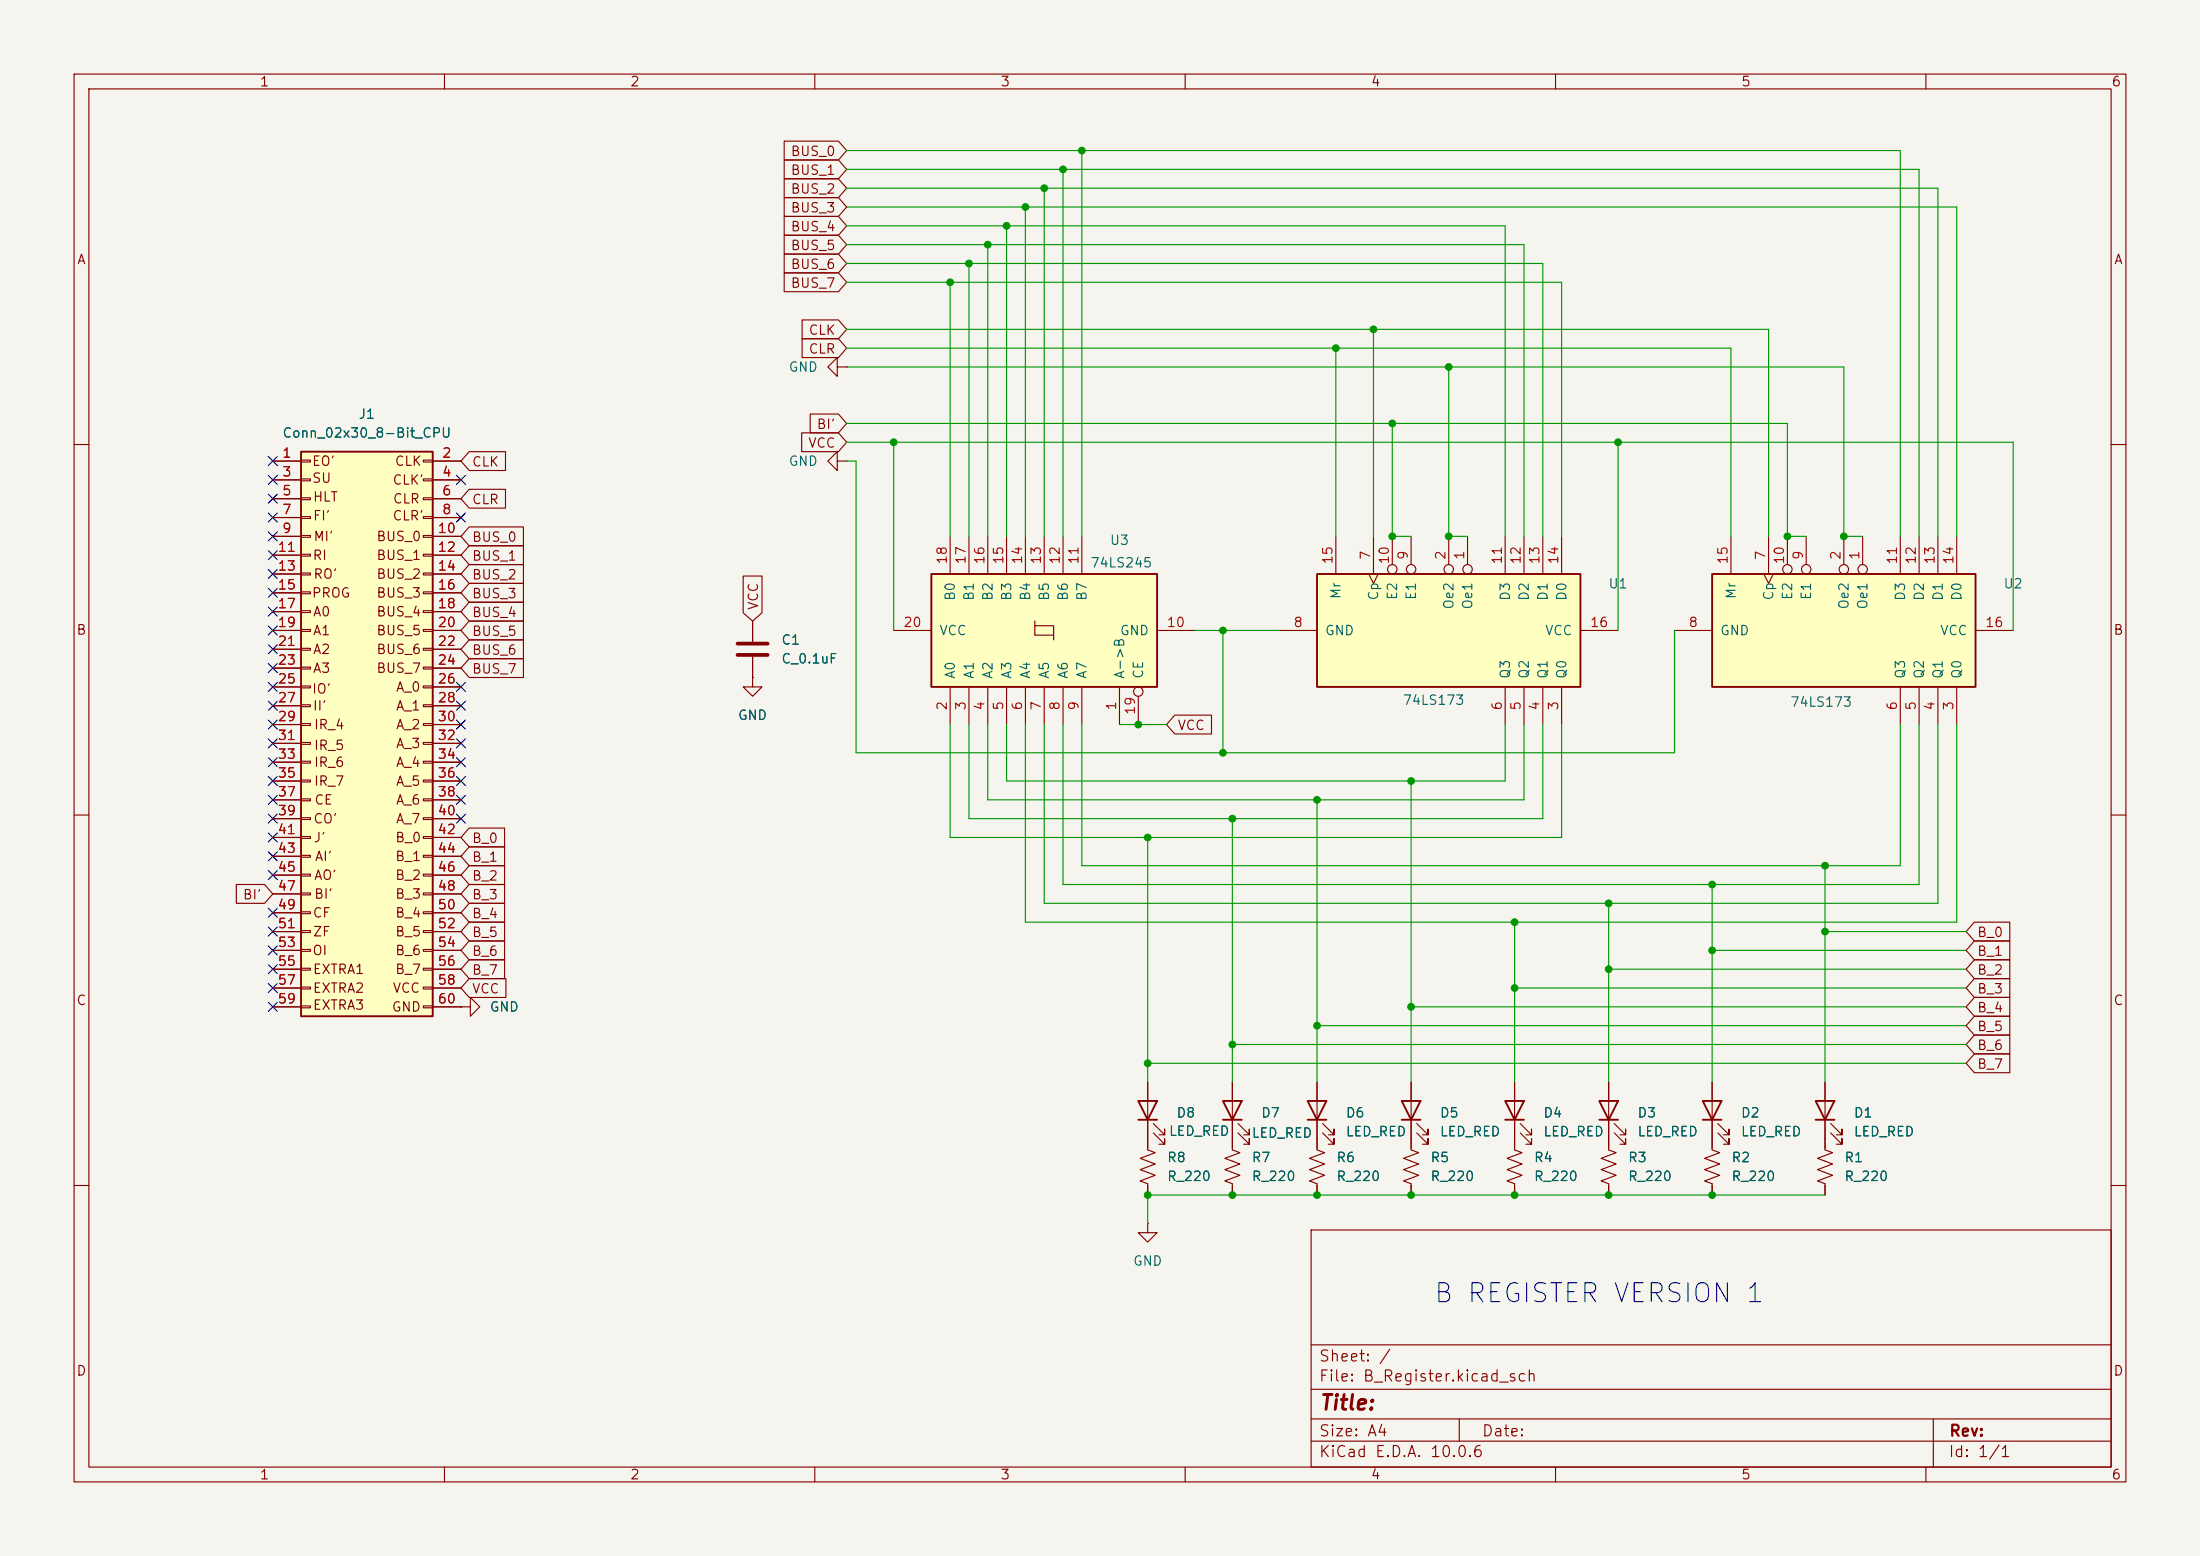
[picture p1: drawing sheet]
<svg xmlns="http://www.w3.org/2000/svg" width="297mm" height="210mm" viewBox="0 0 297 210" stroke-linecap="round" stroke-linejoin="round" font-family="sans-serif">
<path d="M0 0h297v210h-297z" fill="#f5f4ef" stroke="#f5f4ef" stroke-width=".14"/>
<g fill="none" stroke="#840000" stroke-width=".15">
<path d="M10 10h277v190h-277zM12 12h273v186h-273zM60 10v2M110 10v2M160 10v2M210 10v2M260 10v2M10 60h2M285 60h2M10 110h2M285 110h2M204.5 153.7v1.5l1 .4-2 .7 2 .8-2 .8 2 .7-2 .8 1 .4v1.5"/>
<path d="M10 160h2M177 166h108v32h-108zM285 160h2M60 198v2M110 198v2M160 198v2M177 194.5h108M177 191.5h108M177 187.5h108M177 181.5h108M197 191.5v3M210 198v2"/>
<path d="M260 198v2M261 191.5v6.5"/>
</g>
<path d="M231.1 77.5h35.6v15.2h-35.6z" fill="#ffffc2"/>
<path d="M231.1 77.5h35.6v15.2h-35.6z" fill="none" stroke="#840000" stroke-width=".25"/>
<g fill="none" stroke="#840000" stroke-width=".15">
<path d="M233.7 72.4v5.1M238.1 77.5l.7 1.2 .6-1.2M238.8 72.4v5.1M241.3 72.4v3.8M243.8 72.4v3.8M248.9 72.4v3.8M251.5 72.4v3.8M256.5 72.4v5.1M259.1 72.4v5.1M261.6 72.4v5.1M264.2 72.4v5.1M226.1 85.1h5"/>
<path d="M256.5 92.7v5.1M259.1 92.7v5.1M261.6 92.7v5.1M264.2 92.7v5.1M266.7 85.1h5.1"/>
<circle cx="241.3" cy="76.8" r=".63"/>
<circle cx="243.8" cy="76.8" r=".63"/>
<circle cx="248.9" cy="76.8" r=".63"/>
<circle cx="251.5" cy="76.8" r=".63"/>
</g>
<path d="M177.8 77.5h35.6v15.2h-35.6z" fill="#ffffc2"/>
<path d="M177.8 77.5h35.6v15.2h-35.6z" fill="none" stroke="#840000" stroke-width=".25"/>
<g fill="none" stroke="#840000" stroke-width=".15">
<path d="M180.3 72.4v5.1M184.8 77.5l.6 1.2 .7-1.2M185.4 72.4v5.1M188 72.4v3.8M190.5 72.4v3.8M195.6 72.4v3.8M198.1 72.4v3.8M203.2 72.4v5.1M205.7 72.4v5.1M208.3 72.4v5.1M210.8 72.4v5.1M172.7 85.1h5.1"/>
<path d="M203.2 92.7v5.1M205.7 92.7v5.1M208.3 92.7v5.1M210.8 92.7v5.1M213.4 85.1h5M62.2 135.9h1.3v-1.3l1.3 1.3-1.3 1.3v-1.3M62.2 135.9h.1"/>
<circle cx="188" cy="76.8" r=".63"/>
<circle cx="190.5" cy="76.8" r=".63"/>
<circle cx="195.6" cy="76.8" r=".63"/>
<circle cx="198.1" cy="76.8" r=".63"/>
</g>
<path d="M40.6 61h17.8v76.2h-17.8z" fill="#ffffc2"/>
<path d="M40.6 61h17.8v76.2h-17.8zM165.1 148.6h2.5l-1.2 2.5zM165.1 151.1h2.5M176.5 148.6h2.6l-1.3 2.5zM176.5 151.1h2.6M189.2 148.6h2.6l-1.3 2.5zM189.2 151.1h2.6M203.2 148.6h2.5l-1.2 2.5zM203.2 151.1h2.5M229.9 148.6h2.5l-1.3 2.5zM229.9 151.1h2.5" fill="none" stroke="#840000" stroke-width=".25"/>
<g fill="none" stroke="#840000" stroke-width=".15">
<path d="M113 49.5v-1.2l-1.2 1.2 1.2 1.3v-1.3h1.3M114.3 49.5h.1M36.8 62.2h3.8M36.8 64.8h3.8M36.8 67.3h3.8M36.8 69.9h3.8M36.8 72.4h3.8M36.8 74.9h3.8M36.8 77.5h3.8M40.6 62.1h1.3v.3h-1.3zM40.6 64.6h1.3v.3h-1.3zM40.6 67.2h1.3v.2h-1.3z"/>
<path d="M40.6 69.7h1.3v.3h-1.3zM40.6 72.3h1.3v.2h-1.3zM40.6 74.8h1.3v.3h-1.3zM40.6 77.3h1.3v.3h-1.3zM40.6 79.9h1.3v.2h-1.3zM57.1 62.1h1.3v.3h-1.3zM57.1 64.6h1.3v.3h-1.3zM57.1 67.2h1.3v.2h-1.3zM57.1 69.7h1.3v.3h-1.3zM57.1 72.3h1.3v.2h-1.3zM57.1 74.8h1.3v.3h-1.3zM57.1 77.3h1.3v.3h-1.3z"/>
<path d="M57.1 79.9h1.3v.2h-1.3zM58.4 62.2h3.8M58.4 64.8h3.8M58.4 67.3h3.8M58.4 69.9h3.8M58.4 72.4h3.8M58.4 74.9h3.8M58.4 77.5h3.8M113 62.2v-1.2l-1.2 1.2 1.2 1.3v-1.3h1.3M114.3 62.2h.1M36.8 80h3.8M36.8 82.6h3.8"/>
<path d="M36.8 85.1h3.8M36.8 87.6h3.8M36.8 90.2h3.8M36.8 92.7h3.8M36.8 95.3h3.8M36.8 97.8h3.8M40.6 82.4h1.3v.3h-1.3zM40.6 85h1.3v.2h-1.3zM40.6 87.5h1.3v.3h-1.3zM40.6 90h1.3v.3h-1.3zM40.6 92.6h1.3v.2h-1.3zM40.6 95.1h1.3v.3h-1.3z"/>
<path d="M40.6 97.7h1.3v.2h-1.3zM57.1 82.4h1.3v.3h-1.3zM57.1 85h1.3v.2h-1.3zM57.1 87.5h1.3v.3h-1.3zM57.1 90h1.3v.3h-1.3zM57.1 92.6h1.3v.2h-1.3zM57.1 95.1h1.3v.3h-1.3zM57.1 97.7h1.3v.2h-1.3zM58.4 80h3.8M58.4 82.6h3.8M58.4 85.1h3.8M58.4 87.6h3.8"/>
<path d="M58.4 90.2h3.8M58.4 92.7h3.8M58.4 95.3h3.8M58.4 97.8h3.8M101.6 91.4v1.3h1.3l-1.3 1.3-1.3-1.3h1.3M101.6 91.4h.1M101.6 83.8v2.8M101.6 88.6v2.8M36.8 100.3h3.8M36.8 102.9h3.8M36.8 105.4h3.8M36.8 108h3.8"/>
<path d="M36.8 110.5h3.8M36.8 113h3.8M36.8 115.6h3.8M36.8 118.1h3.8M40.6 100.2h1.3v.3h-1.3zM40.6 102.7h1.3v.3h-1.3zM40.6 105.3h1.3v.2h-1.3zM40.6 107.8h1.3v.3h-1.3zM40.6 110.4h1.3v.2h-1.3zM40.6 112.9h1.3v.3h-1.3zM40.6 115.4h1.3v.3h-1.3zM40.6 118h1.3v.2h-1.3z"/>
<path d="M57.1 100.2h1.3v.3h-1.3zM57.1 102.7h1.3v.3h-1.3zM57.1 105.3h1.3v.2h-1.3zM57.1 107.8h1.3v.3h-1.3zM57.1 110.4h1.3v.2h-1.3zM57.1 112.9h1.3v.3h-1.3zM57.1 115.4h1.3v.3h-1.3zM57.1 118h1.3v.2h-1.3zM58.4 100.3h3.8M58.4 102.9h3.8M58.4 105.4h3.8M58.4 108h3.8"/>
<path d="M58.4 110.5h3.8M58.4 113h3.8M58.4 115.6h3.8M58.4 118.1h3.8M36.8 120.7h3.8M36.8 123.2h3.8M36.8 125.7h3.8M36.8 128.3h3.8M36.8 130.8h3.8M36.8 133.4h3.8M36.8 135.9h3.8M40.6 120.5h1.3v.3h-1.3z"/>
<path d="M40.6 123.1h1.3v.2h-1.3zM40.6 125.6h1.3v.3h-1.3zM40.6 128.1h1.3v.3h-1.3zM40.6 130.7h1.3v.2h-1.3zM40.6 133.2h1.3v.3h-1.3zM40.6 135.8h1.3v.2h-1.3zM57.1 120.5h1.3v.3h-1.3zM57.1 123.1h1.3v.2h-1.3zM57.1 125.6h1.3v.3h-1.3zM57.1 128.1h1.3v.3h-1.3zM57.1 130.7h1.3v.2h-1.3zM57.1 133.2h1.3v.3h-1.3z"/>
<path d="M57.1 135.8h1.3v.2h-1.3zM58.4 120.7h3.8M58.4 123.2h3.8M58.4 125.7h3.8M58.4 128.3h3.8M58.4 130.8h3.8M58.4 133.4h3.8M58.4 135.9h3.8M166.4 146.1v9.1l1 .4-2 .7 2 .8-2 .8 2 .7-2 .8 1 .4v1.5M167.1 152.9l1.6 1.5v-.7v.7h-.8M167.1 151.6l1.6 1.6v-.8v.8h-.8M177.8 146.1v9.1l1 .4-2 .7 2 .8-2 .8 2 .7-2 .8 1 .4v1.5"/>
<path d="M178.6 152.9l1.5 1.5v-.7v.7h-.8M178.6 151.6l1.5 1.6v-.8v.8h-.8M190.5 146.1v9.1l1 .4-2 .7 2 .8-2 .8 2 .7-2 .8 1 .4v1.5M191.3 152.9l1.5 1.5v-.7v.7h-.8M191.3 151.6l1.5 1.6v-.8v.8h-.8M204.5 146.1v7.6M205.2 152.9l1.6 1.5v-.7v.7h-.8M205.2 151.6l1.6 1.6v-.8v.8h-.8M231.1 146.1v9.1l1.1 .4-2.1 .7 2.1 .8-2.1 .8 2.1 .7-2.1 .8 1 .4v1.5M231.9 152.9l1.5 1.5v-.7v.7h-.7M231.9 151.6l1.5 1.6v-.8v.8h-.7M246.4 153.7v1.5l1 .4-2 .7 2 .8-2 .8 2 .7-2 .8 1 .4v1.5"/>
</g>
<path d="M99.6 86.9h4M99.6 88.4h4" fill="none" stroke="#840000" stroke-width=".51"/>
<path d="M125.7 77.5h30.5v15.2h-30.5z" fill="#ffffc2"/>
<g fill="none" stroke="#840000" stroke-width=".15">
<path d="M105.9 19h7.3l1.1 1.3-1.1 1.3h-7.3zM105.9 36.8h7.3l1.1 1.3-1.1 1.3h-7.3zM105.9 34.3h7.3l1.1 1.3-1.1 1.2h-7.3zM105.9 31.7h7.3l1.1 1.3-1.1 1.3h-7.3zM105.9 26.7h7.3l1.1 1.2-1.1 1.3h-7.3zM105.9 21.6h7.3l1.1 1.3-1.1 1.2h-7.3zM105.9 29.2h7.3l1.1 1.3-1.1 1.3h-7.3zM105.9 24.1h7.3l1.1 1.3-1.1 1.3h-7.3zM108.2 58.4h5l1.1 1.3-1.1 1.3h-5zM108.3 43.2h4.9l1.1 1.3-1.1 1.2h-4.9zM108.3 45.7h4.9l1.1 1.3-1.1 1.3h-4.9zM109.4 55.9h3.8l1.1 1.3-1.1 1.2h-3.8z"/>
<path d="M36.8 62.2h3.8M36.8 64.8h3.8M36.8 67.3h3.8M36.8 69.9h3.8M36.8 72.4h3.8M36.8 74.9h3.8M36.8 77.5h3.8M58.4 62.2h3.8M58.4 64.8h3.8M58.4 67.3h3.8M58.4 69.9h3.8M58.4 72.4h3.8"/>
<path d="M58.4 74.9h3.8M58.4 77.5h3.8M63.3 76.2h7.4v2.5h-7.4l-1.1-1.2zM63.3 78.7h7.4v2.6h-7.4l-1.1-1.3zM63.3 66h4.9v2.6h-4.9l-1.1-1.3zM63.3 73.7h7.4v2.5h-7.4l-1.1-1.3zM63.3 61h4.9v2.5h-4.9l-1.1-1.3zM63.3 71.1h7.4v2.6h-7.4l-1.1-1.3zM100.3 77.7h2.6v5l-1.3 1.1-1.3-1.1zM128.3 72.4v5.1M130.8 72.4v5.1M133.3 72.4v5.1"/>
<path d="M135.9 72.4v5.1M138.4 72.4v5.1M141 72.4v5.1M143.5 72.4v5.1M146 72.4v5.1M36.8 85.1h3.8M36.8 80h3.8M36.8 82.6h3.8M36.8 87.6h3.8M36.8 90.2h3.8M36.8 92.7h3.8M36.8 95.3h3.8"/>
<path d="M36.8 97.8h3.8M58.4 85.1h3.8M58.4 80h3.8M58.4 82.6h3.8M58.4 87.6h3.8M58.4 90.2h3.8M58.4 92.7h3.8M58.4 95.3h3.8M58.4 97.8h3.8M63.3 83.8h7.4v2.6h-7.4l-1.1-1.3zM63.3 81.3h7.4v2.5h-7.4l-1.1-1.2zM63.3 86.4h7.4v2.5h-7.4l-1.1-1.3z"/>
<path d="M63.3 88.9h7.4v2.5h-7.4l-1.1-1.2zM101.6 91.4h.1M101.6 83.8v2.8M101.6 88.6v2.8M120.6 85.1h5.1M128.3 92.7v5.1M130.8 92.7v5.1M133.3 92.7v5.1M135.9 92.7v5.1M138.4 92.7v5.1M139.7 83.8v.7h2.5v1.9M139.7 84.5v1.2h2.5"/>
<path d="M141 92.7v5.1M143.5 92.7v5.1M146 92.7v5.1M151.1 92.7v5.1M153.7 94v3.8M156.2 85.1h5.1M158.6 96.5h5v2.6h-5l-1.1-1.3zM31.9 119.4h3.8l1.1 1.3-1.1 1.2h-3.8zM36.8 100.3h3.8M36.8 102.9h3.8M36.8 105.4h3.8M36.8 108h3.8"/>
<path d="M36.8 110.5h3.8M36.8 113h3.8M36.8 115.6h3.8M36.8 118.1h3.8M58.4 100.3h3.8M58.4 102.9h3.8M58.4 105.4h3.8M58.4 108h3.8M58.4 110.5h3.8M58.4 113h3.8M58.4 115.6h3.8M58.4 118.1h3.8"/>
<path d="M63.3 111.8h4.8v2.5h-4.8l-1.1-1.3zM63.3 114.3h4.8v2.5h-4.8l-1.1-1.2zM63.3 116.8h4.8v2.6h-4.8l-1.1-1.3zM63.3 119.4h4.8v2.5h-4.8l-1.1-1.2zM36.8 120.7h3.8M36.8 123.2h3.8M36.8 125.7h3.8M36.8 128.3h3.8M36.8 130.8h3.8M36.8 133.4h3.8M36.8 135.9h3.8M58.4 120.7h3.8"/>
<path d="M58.4 123.2h3.8M58.4 125.7h3.8M58.4 128.3h3.8M58.4 130.8h3.8M58.4 133.4h3.8M58.4 135.9h3.8M62.2 135.9h.1M63.3 129.5h4.8v2.6h-4.8l-1.1-1.3zM63.3 124.5h4.8v2.5h-4.8l-1.1-1.3zM63.3 132.1h5v2.5h-5l-1.1-1.2zM63.3 127h4.8v2.5h-4.8l-1.1-1.2zM63.3 121.9h4.8v2.6h-4.8l-1.1-1.3z"/>
<path d="M266.5 129.5h4.8v2.6h-4.8l-1.1-1.3zM266.5 139.7h4.8v2.5h-4.8l-1.1-1.2zM266.5 127h4.8v2.5h-4.8l-1.1-1.2zM266.5 134.6h4.8v2.6h-4.8l-1.1-1.3zM266.5 137.2h4.8v2.5h-4.8l-1.1-1.3zM266.5 132.1h4.8v2.5h-4.8l-1.1-1.2zM266.5 124.5h4.8v2.5h-4.8l-1.1-1.3zM154.9 146.1v9.1l1.1 .4-2.1 .7 2.1 .8-2.1 .8 2.1 .7-2.1 .8 1 .4v1.5M155.7 152.9l1.5 1.5v-.7v.7h-.7M155.7 151.6l1.5 1.6v-.8v.8h-.7M166.4 146.1v2.5M166.4 151.1v3.8"/>
<path d="M177.8 146.1v2.5M177.8 151.1v3.8M190.5 146.1v2.5M190.5 151.1v3.8M204.5 146.1v2.5M204.5 151.1v3.8M217.2 146.1v9.1l1 .4-2 .7 2 .8-2 .8 2 .7-2 .8 1 .4v1.5M217.9 152.9l1.6 1.5v-.7v.7h-.8M217.9 151.6l1.6 1.6v-.8v.8h-.8M231.1 146.1v2.5M231.1 151.1v3.8M246.4 146.1v8.8"/>
<path d="M247.1 152.9l1.6 1.5v-.7v.7h-.8M247.1 151.6l1.6 1.6v-.8v.8h-.8M266.5 142.2h4.8v2.6h-4.8l-1.1-1.3zM154.9 165.1v1.3h1.3l-1.3 1.2-1.2-1.2h1.2M154.9 165.1h.1M166.4 160v1.3M177.8 160v1.3M190.5 160v1.3M204.5 160v1.3M231.1 160v1.3M246.4 160v1.3"/>
<circle cx="153.7" cy="93.3" r=".63"/>
</g>
<path d="M125.7 77.5h30.5v15.2h-30.5zM153.7 148.6h2.5l-1.3 2.5zM153.7 151.1h2.5M215.9 148.6h2.5l-1.2 2.5zM215.9 151.1h2.5M245.1 148.6h2.5l-1.2 2.5zM245.1 151.1h2.5" fill="none" stroke="#840000" stroke-width=".25"/>
<g fill="none" stroke="#009600" stroke-width=".15">
<path d="M114.3 30.5h88.9v41.9M114.3 35.6h94v36.8M114.3 33h91.4v39.4M114.3 38.1h96.5v34.3M114.3 22.9h144.8v49.5M114.3 20.3h142.2v52.1M114.3 27.9h149.9v44.5M114.3 25.4h147.3v47M128.3 38.1v34.3M130.8 35.6v36.8M133.3 33v39.4M135.9 30.5v41.9"/>
<path d="M138.4 27.9v44.5M141 25.4v47M143.5 22.9v49.5M146 20.3v52.1M114.3 47h119.4v25.4M114.3 59.7h157.5v25.4M114.3 44.5h124.5v27.9M114.3 57.2h127v15.2h2.5M114.3 49.5h134.6v22.9h2.6M120.6 59.7v25.4M180.3 47v25.4M185.4 44.5v27.9"/>
<path d="M188 57.2v15.2h2.5M195.6 49.5v22.9h2.5M218.4 59.7v25.4M114.3 62.2h1.3v39.4h110.5v-16.5M128.3 97.8v15.2h82.5v-15.2M130.8 97.8v12.7h77.5v-12.7M133.3 97.8v10.2h72.4v-10.2M135.9 97.8v7.6h67.3v-7.6M138.4 97.8v26.7h125.8v-26.7M141 97.8v24.1h120.6v-24.1M143.5 97.8v21.6h115.6v-21.6M146 97.8v19h110.5v-19"/>
<path d="M151.1 97.8h6.4M161.3 85.1h11.4M165.1 85.1v16.5M154.9 113v33.1M166.4 110.5v35.6M177.8 108v38.1M190.5 105.4v40.7M231.1 119.4v26.7M246.4 116.8v29.3M177.8 138.4h87.6M190.5 135.9h74.9M204.5 124.5v21.6"/>
<path d="M204.5 133.4h60.9M217.2 121.9v24.2M217.2 130.8h48.2M231.1 128.3h34.3M246.4 125.7h19M154.9 143.5h110.5M166.4 141h99M246.4 161.3h-91.5v3.8"/>
</g>
<g fill="none" stroke="#000084" stroke-width=".15">
<path d="M36.2 71.8l1.2 1.2M36.2 79.4l1.2 1.2M36.2 76.9l1.2 1.2M36.2 74.3l1.2 1.2M36.2 69.2l1.2 1.3M36.2 64.2l1.2 1.2M36.2 61.6l1.2 1.2M36.2 66.7l1.2 1.2M37.4 71.8l-1.2 1.2M37.4 79.4l-1.2 1.2M37.4 76.9l-1.2 1.2M37.4 74.3l-1.2 1.2"/>
<path d="M37.4 69.2l-1.2 1.3M37.4 64.2l-1.2 1.2M37.4 61.6l-1.2 1.2M37.4 66.7l-1.2 1.2M61.6 69.2l1.2 1.3M61.6 64.2l1.2 1.2M62.8 64.2l-1.2 1.2M62.8 69.2l-1.2 1.3M36.2 97.2l1.2 1.2M36.2 81.9l1.2 1.3M36.2 89.6l1.2 1.2M36.2 87l1.2 1.2"/>
<path d="M36.2 84.5l1.2 1.2M36.2 94.6l1.2 1.3M36.2 92.1l1.2 1.2M36.2 99.7l1.2 1.2M37.4 97.2l-1.2 1.2M37.4 81.9l-1.2 1.3M37.4 89.6l-1.2 1.2M37.4 87l-1.2 1.2M37.4 84.5l-1.2 1.2M37.4 94.6l-1.2 1.3M37.4 92.1l-1.2 1.2M37.4 99.7l-1.2 1.2"/>
<path d="M61.6 99.7l1.2 1.2M61.6 94.6l1.2 1.3M61.6 97.2l1.2 1.2M61.6 92.1l1.2 1.2M62.8 99.7l-1.2 1.2M62.8 94.6l-1.2 1.3M62.8 97.2l-1.2 1.2M62.8 92.1l-1.2 1.2M36.2 107.3l1.2 1.3M36.2 104.8l1.2 1.2M36.2 115l1.2 1.2M36.2 102.3l1.2 1.2"/>
<path d="M36.2 112.4l1.2 1.2M36.2 109.9l1.2 1.2M36.2 117.5l1.2 1.2M37.4 107.3l-1.2 1.3M37.4 117.5l-1.2 1.2M37.4 104.8l-1.2 1.2M37.4 115l-1.2 1.2M37.4 102.3l-1.2 1.2M37.4 112.4l-1.2 1.2M37.4 109.9l-1.2 1.2M61.6 109.9l1.2 1.2M61.6 102.3l1.2 1.2"/>
<path d="M61.6 107.3l1.2 1.3M61.6 104.8l1.2 1.2M62.8 109.9l-1.2 1.2M62.8 102.3l-1.2 1.2M62.8 107.3l-1.2 1.3M62.8 104.8l-1.2 1.2M36.2 122.6l1.2 1.2M36.2 127.7l1.2 1.2M36.2 130.2l1.2 1.2M36.2 132.7l1.2 1.3M36.2 135.3l1.2 1.2M36.2 125.1l1.2 1.2"/>
<path d="M37.4 135.3l-1.2 1.2M37.4 127.7l-1.2 1.2M37.4 132.7l-1.2 1.3M37.4 130.2l-1.2 1.2M37.4 122.6l-1.2 1.2M37.4 125.1l-1.2 1.2"/>
</g>
<g fill="#009600" stroke="#009600" stroke-width=".14">
<circle cx="120.6" cy="59.7" r=".46"/>
<circle cx="130.8" cy="35.6" r=".46"/>
<circle cx="128.3" cy="38.1" r=".46"/>
<circle cx="188" cy="72.4" r=".46"/>
<circle cx="165.1" cy="85.1" r=".46"/>
<circle cx="141" cy="25.4" r=".46"/>
<circle cx="135.9" cy="30.5" r=".46"/>
<circle cx="138.4" cy="27.9" r=".46"/>
<circle cx="146" cy="20.3" r=".46"/>
<circle cx="143.5" cy="22.9" r=".46"/>
<circle cx="133.3" cy="33" r=".46"/>
<circle cx="188" cy="57.2" r=".46"/>
<circle cx="180.3" cy="47" r=".46"/>
<circle cx="185.4" cy="44.5" r=".46"/>
<circle cx="204.5" cy="124.5" r=".46"/>
<circle cx="154.9" cy="113" r=".46"/>
<circle cx="177.8" cy="108" r=".46"/>
<circle cx="190.5" cy="105.4" r=".46"/>
<circle cx="166.4" cy="110.5" r=".46"/>
<circle cx="165.1" cy="101.6" r=".46"/>
<circle cx="153.7" cy="97.8" r=".46"/>
<circle cx="246.4" cy="116.8" r=".46"/>
<circle cx="204.5" cy="133.4" r=".46"/>
<circle cx="217.2" cy="161.3" r=".46"/>
<circle cx="217.2" cy="130.8" r=".46"/>
<circle cx="204.5" cy="161.3" r=".46"/>
<circle cx="231.1" cy="161.3" r=".46"/>
<circle cx="231.1" cy="119.4" r=".46"/>
<circle cx="246.4" cy="125.7" r=".46"/>
<circle cx="177.8" cy="138.4" r=".46"/>
<circle cx="190.5" cy="135.9" r=".46"/>
<circle cx="154.9" cy="143.5" r=".46"/>
<circle cx="166.4" cy="141" r=".46"/>
<circle cx="166.4" cy="161.3" r=".46"/>
<circle cx="154.9" cy="161.3" r=".46"/>
<circle cx="177.8" cy="161.3" r=".46"/>
<circle cx="241.3" cy="72.4" r=".46"/>
<circle cx="195.6" cy="49.5" r=".46"/>
<circle cx="218.4" cy="59.7" r=".46"/>
<circle cx="195.6" cy="72.4" r=".46"/>
<circle cx="248.9" cy="72.4" r=".46"/>
<circle cx="231.1" cy="128.3" r=".46"/>
<circle cx="217.2" cy="121.9" r=".46"/>
<circle cx="190.5" cy="161.3" r=".46"/>
</g>
<text font-size="2.5" fill="#0000c2" x="193.4" y="176.4">B REGISTER VERSION 1</text>
<text font-size="2" fill="#840000" x="178" y="190.8">Title:</text>
<g font-size="1.5" fill="#840000">
<text x="178" y="184.1">Sheet: /</text>
<text x="178" y="186.8">File: B_Register.kicad_sch</text>
<text x="178" y="197">KiCad E.D.A. 10.0.6</text>
<text x="178" y="194.2">Size: A4</text>
<text x="200" y="194.2">Date:</text>
<text x="263" y="197">Id: 1/1</text>
<text x="263" y="194.2">Rev:</text>
</g>
<g font-size="1.3" fill="#840000">
<text x="35" y="12">1</text>
<text x="85" y="12">2</text>
<text x="135" y="12">3</text>
<text x="185" y="12">4</text>
<text x="235" y="12">5</text>
<text x="285" y="12">6</text>
<text x="106.7" y="23.9">BUS_1</text>
<text x="106.7" y="21.4">BUS_0</text>
<text x="106.7" y="29">BUS_3</text>
<text x="106.7" y="26.5">BUS_2</text>
<text x="10.3" y="36">A</text>
<text x="106.7" y="34.1">BUS_5</text>
<text x="106.7" y="31.5">BUS_4</text>
<text x="285.3" y="36">A</text>
<text x="106.7" y="39.2">BUS_7</text>
<text x="106.7" y="36.6">BUS_6</text>
<text x="109.1" y="45.5">CLK</text>
<text x="109.1" y="48">CLR</text>
<text x="110.2" y="58.2">BI'</text>
<text x="42" y="63.2">EO'</text>
<text x="42" y="65.5">SU</text>
<text x="52.9" y="65.7">CLK'</text>
<text x="53.2" y="63.2">CLK</text>
<text x="63.6" y="63.3">CLK</text>
<text x="109" y="60.7">VCC</text>
<text x="42.2" y="68">HLT</text>
<text x="42.2" y="70.6">FI'</text>
<text x="52.9" y="70.6">CLR'</text>
<text x="53" y="68.3">CLR</text>
<text x="63.6" y="68.4">CLR</text>
<text x="42.1" y="75.9">RI</text>
<text x="42.2" y="73.4">MI'</text>
<text x="50.7" y="73.4">BUS_0</text>
<text x="50.7" y="75.9">BUS_1</text>
<text x="63.6" y="76">BUS_1</text>
<text x="63.6" y="73.4">BUS_0</text>
<text x="42" y="81">PROG</text>
<text x="42.2" y="83.5">A0</text>
<text x="42.2" y="78.4">RO'</text>
<text x="50.7" y="78.4">BUS_2</text>
<text x="50.7" y="81">BUS_3</text>
<text x="50.7" y="83.5">BUS_4</text>
<text x="63.6" y="78.5">BUS_2</text>
<text x="63.6" y="81.1">BUS_3</text>
<text x="63.6" y="83.6">BUS_4</text>
<text x="102.7" y="82.4" transform="rotate(-90 102.7 82.4)">VCC</text>
<text x="10.2" y="86">B</text>
<text x="42.2" y="86.1">A1</text>
<text x="42.2" y="88.6">A2</text>
<text x="50.7" y="86.1">BUS_5</text>
<text x="50.7" y="88.6">BUS_6</text>
<text x="63.6" y="86.1">BUS_5</text>
<text x="63.6" y="88.7">BUS_6</text>
<text x="285.2" y="86">B</text>
<text x="42" y="93.9">IO'</text>
<text x="42.2" y="91.1">A3</text>
<text x="50.7" y="91.1">BUS_7</text>
<text x="53.4" y="93.7">A_0</text>
<text x="63.6" y="91.2">BUS_7</text>
<text x="42.1" y="96.2">II'</text>
<text x="42.3" y="98.8">IR_4</text>
<text x="42.3" y="101.5">IR_5</text>
<text x="53.4" y="96.2">A_1</text>
<text x="53.4" y="98.8">A_2</text>
<text x="53.4" y="101.3">A_3</text>
<text x="158.9" y="98.8">VCC</text>
<text x="42.3" y="103.8">IR_6</text>
<text x="42.3" y="106.4">IR_7</text>
<text x="53.4" y="103.8">A_4</text>
<text x="53.4" y="106.4">A_5</text>
<text x="42.2" y="111.5">CO'</text>
<text x="42.3" y="114">J'</text>
<text x="42.4" y="108.9">CE</text>
<text x="53.3" y="114">B_0</text>
<text x="53.4" y="108.9">A_6</text>
<text x="53.4" y="111.5">A_7</text>
<text x="42.3" y="119.1">AO'</text>
<text x="42.4" y="116.5">AI'</text>
<text x="53.3" y="116.5">B_1</text>
<text x="53.3" y="119.1">B_2</text>
<text x="63.6" y="114.1">B_0</text>
<text x="63.6" y="116.6">B_1</text>
<text x="63.6" y="119.2">B_2</text>
<text x="32.7" y="121.7">BI'</text>
<text x="42.1" y="124.2">CF</text>
<text x="42.3" y="121.6">BI'</text>
<text x="53.3" y="121.6">B_3</text>
<text x="53.3" y="124.2">B_4</text>
<text x="63.6" y="121.7">B_3</text>
<text x="63.6" y="124.2">B_4</text>
<text x="42.1" y="129.2">OI</text>
<text x="42.1" y="131.8">EXTRA1</text>
<text x="42.2" y="126.7">ZF</text>
<text x="53.3" y="126.7">B_5</text>
<text x="53.3" y="129.2">B_6</text>
<text x="53.3" y="131.8">B_7</text>
<text x="63.6" y="131.9">B_7</text>
<text x="63.6" y="126.8">B_5</text>
<text x="63.6" y="129.3">B_6</text>
<text x="266.8" y="131.9">B_2</text>
<text x="266.8" y="129.3">B_1</text>
<text x="266.8" y="126.8">B_0</text>
<text x="10.2" y="136">C</text>
<text x="42.1" y="134.3">EXTRA2</text>
<text x="42.1" y="136.6">EXTRA3</text>
<text x="52.8" y="136.9">GND</text>
<text x="52.9" y="134.3">VCC</text>
<text x="63.6" y="134.4">VCC</text>
<text x="266.8" y="136.9">B_4</text>
<text x="266.8" y="134.4">B_3</text>
<text x="285.2" y="136">C</text>
<text x="266.8" y="142">B_6</text>
<text x="266.8" y="139.5">B_5</text>
<text x="266.8" y="144.6">B_7</text>
<text x="10.2" y="186">D</text>
<text x="285.2" y="186">D</text>
<text x="35" y="200">1</text>
<text x="85" y="200">2</text>
<text x="135" y="200">3</text>
<text x="185" y="200">4</text>
<text x="235" y="200">5</text>
<text x="285" y="200">6</text>
</g>
<g font-size="1.3" fill="#006464">
<text x="106.4" y="50.5">GND</text>
<text x="38" y="59.4">Conn_02x30_8-Bit_CPU</text>
<text x="48.3" y="56.8">J1</text>
<text x="106.4" y="63.2">GND</text>
<text x="147.1" y="76.9">74LS245</text>
<text x="149.7" y="73.9">U3</text>
<text x="129.2" y="81.2" transform="rotate(-90 129.2 81.2)">B0</text>
<text x="131.8" y="81.2" transform="rotate(-90 131.8 81.2)">B1</text>
<text x="134.3" y="81.2" transform="rotate(-90 134.3 81.2)">B2</text>
<text x="136.9" y="81.2" transform="rotate(-90 136.9 81.2)">B3</text>
<text x="139.4" y="81.2" transform="rotate(-90 139.4 81.2)">B4</text>
<text x="141.9" y="81.2" transform="rotate(-90 141.9 81.2)">B5</text>
<text x="144.5" y="81.2" transform="rotate(-90 144.5 81.2)">B6</text>
<text x="147" y="81.2" transform="rotate(-90 147 81.2)">B7</text>
<text x="181.3" y="81" transform="rotate(-90 181.3 81)">Mr</text>
<text x="186.4" y="81.1" transform="rotate(-90 186.4 81.1)">Cp</text>
<text x="188.9" y="81.1" transform="rotate(-90 188.9 81.1)">E2</text>
<text x="191.5" y="81.1" transform="rotate(-90 191.5 81.1)">E1</text>
<text x="196.5" y="82.3" transform="rotate(-90 196.5 82.3)">Oe2</text>
<text x="199.1" y="82.3" transform="rotate(-90 199.1 82.3)">Oe1</text>
<text x="204.2" y="81.2" transform="rotate(-90 204.2 81.2)">D3</text>
<text x="206.7" y="81.2" transform="rotate(-90 206.7 81.2)">D2</text>
<text x="209.2" y="81.2" transform="rotate(-90 209.2 81.2)">D1</text>
<text x="211.8" y="81.2" transform="rotate(-90 211.8 81.2)">D0</text>
<text x="217" y="79.7">U1</text>
<text x="234.6" y="81" transform="rotate(-90 234.6 81)">Mr</text>
<text x="239.7" y="81.1" transform="rotate(-90 239.7 81.1)">Cp</text>
<text x="242.3" y="81.1" transform="rotate(-90 242.3 81.1)">E2</text>
<text x="244.8" y="81.1" transform="rotate(-90 244.8 81.1)">E1</text>
<text x="249.9" y="82.3" transform="rotate(-90 249.9 82.3)">Oe2</text>
<text x="252.4" y="82.3" transform="rotate(-90 252.4 82.3)">Oe1</text>
<text x="257.5" y="81.2" transform="rotate(-90 257.5 81.2)">D3</text>
<text x="260" y="81.2" transform="rotate(-90 260 81.2)">D2</text>
<text x="262.6" y="81.2" transform="rotate(-90 262.6 81.2)">D1</text>
<text x="265.1" y="81.2" transform="rotate(-90 265.1 81.2)">D0</text>
<text x="270.4" y="79.7">U2</text>
<text x="105.4" y="87.3">C1</text>
<text x="105.4" y="89.9">C_0.1uF</text>
<text x="126.7" y="86.1">VCC</text>
<text x="151.1" y="86.1">GND</text>
<text x="178.8" y="86.1">GND</text>
<text x="208.5" y="86.1">VCC</text>
<text x="232.1" y="86.1">GND</text>
<text x="261.8" y="86.1">VCC</text>
<text x="129.2" y="91.7" transform="rotate(-90 129.2 91.7)">A0</text>
<text x="131.8" y="91.7" transform="rotate(-90 131.8 91.7)">A1</text>
<text x="134.3" y="91.7" transform="rotate(-90 134.3 91.7)">A2</text>
<text x="136.9" y="91.7" transform="rotate(-90 136.9 91.7)">A3</text>
<text x="139.4" y="91.7" transform="rotate(-90 139.4 91.7)">A4</text>
<text x="141.9" y="91.7" transform="rotate(-90 141.9 91.7)">A5</text>
<text x="144.5" y="91.7" transform="rotate(-90 144.5 91.7)">A6</text>
<text x="147" y="91.7" transform="rotate(-90 147 91.7)">A7</text>
<text x="152.1" y="91.7" transform="rotate(-90 152.1 91.7)">A-&gt;B</text>
<text x="154.6" y="91.7" transform="rotate(-90 154.6 91.7)">CE</text>
<text x="189.3" y="95.5">74LS173</text>
<text x="204.2" y="91.7" transform="rotate(-90 204.2 91.7)">Q3</text>
<text x="206.7" y="91.7" transform="rotate(-90 206.7 91.7)">Q2</text>
<text x="209.2" y="91.7" transform="rotate(-90 209.2 91.7)">Q1</text>
<text x="211.8" y="91.7" transform="rotate(-90 211.8 91.7)">Q0</text>
<text x="241.6" y="95.7">74LS173</text>
<text x="257.5" y="91.7" transform="rotate(-90 257.5 91.7)">Q3</text>
<text x="260" y="91.7" transform="rotate(-90 260 91.7)">Q2</text>
<text x="262.6" y="91.7" transform="rotate(-90 262.6 91.7)">Q1</text>
<text x="265.1" y="91.7" transform="rotate(-90 265.1 91.7)">Q0</text>
<text x="99.5" y="97.5">GND</text>
<text x="66" y="136.9">GND</text>
<text x="157.7" y="153.6">LED_RED</text>
<text x="158.7" y="151.1">D8</text>
<text x="168.9" y="153.9">LED_RED</text>
<text x="170.2" y="151.1">D7</text>
<text x="181.6" y="151.1">D6</text>
<text x="181.6" y="153.7">LED_RED</text>
<text x="194.3" y="151.1">D5</text>
<text x="194.3" y="153.7">LED_RED</text>
<text x="208.3" y="151.1">D4</text>
<text x="208.3" y="153.7">LED_RED</text>
<text x="221" y="151.1">D3</text>
<text x="221" y="153.7">LED_RED</text>
<text x="234.9" y="151.1">D2</text>
<text x="234.9" y="153.7">LED_RED</text>
<text x="250.2" y="151.1">D1</text>
<text x="250.2" y="153.7">LED_RED</text>
<text x="157.5" y="157.2">R8</text>
<text x="157.5" y="159.7">R_220</text>
<text x="168.9" y="157.2">R7</text>
<text x="168.9" y="159.7">R_220</text>
<text x="180.3" y="157.2">R6</text>
<text x="180.3" y="159.7">R_220</text>
<text x="193" y="157.2">R5</text>
<text x="193" y="159.7">R_220</text>
<text x="207" y="157.2">R4</text>
<text x="207" y="159.7">R_220</text>
<text x="219.7" y="157.2">R3</text>
<text x="219.7" y="159.7">R_220</text>
<text x="233.7" y="157.2">R2</text>
<text x="233.7" y="159.7">R_220</text>
<text x="248.9" y="157.2">R1</text>
<text x="248.9" y="159.7">R_220</text>
<text x="152.9" y="171.1">GND</text>
</g>
<g font-size="1.3" fill="#a90000">
<text x="38" y="62.1">1</text>
<text x="38" y="64.6">3</text>
<text x="59.6" y="62.1">2</text>
<text x="59.6" y="64.6">4</text>
<text x="38" y="67.2">5</text>
<text x="38" y="69.7">7</text>
<text x="59.6" y="67.2">6</text>
<text x="59.6" y="69.7">8</text>
<text x="37.4" y="74.8">11</text>
<text x="37.4" y="77.3">13</text>
<text x="38" y="72.3">9</text>
<text x="59" y="72.3">10</text>
<text x="59" y="74.8">12</text>
<text x="59" y="77.3">14</text>
<text x="128.1" y="76.3" transform="rotate(-90 128.1 76.3)">18</text>
<text x="130.7" y="76.3" transform="rotate(-90 130.7 76.3)">17</text>
<text x="133.2" y="76.3" transform="rotate(-90 133.2 76.3)">16</text>
<text x="135.8" y="76.3" transform="rotate(-90 135.8 76.3)">15</text>
<text x="138.3" y="76.3" transform="rotate(-90 138.3 76.3)">14</text>
<text x="140.8" y="76.3" transform="rotate(-90 140.8 76.3)">13</text>
<text x="143.4" y="76.3" transform="rotate(-90 143.4 76.3)">12</text>
<text x="145.9" y="76.3" transform="rotate(-90 145.9 76.3)">11</text>
<text x="180.2" y="76.3" transform="rotate(-90 180.2 76.3)">15</text>
<text x="185.3" y="75.7" transform="rotate(-90 185.3 75.7)">7</text>
<text x="187.8" y="76.3" transform="rotate(-90 187.8 76.3)">10</text>
<text x="190.4" y="75.7" transform="rotate(-90 190.4 75.7)">9</text>
<text x="195.4" y="75.7" transform="rotate(-90 195.4 75.7)">2</text>
<text x="198" y="75.7" transform="rotate(-90 198 75.7)">1</text>
<text x="203.1" y="76.3" transform="rotate(-90 203.1 76.3)">11</text>
<text x="205.6" y="76.3" transform="rotate(-90 205.6 76.3)">12</text>
<text x="208.1" y="76.3" transform="rotate(-90 208.1 76.3)">13</text>
<text x="210.7" y="76.3" transform="rotate(-90 210.7 76.3)">14</text>
<text x="233.5" y="76.3" transform="rotate(-90 233.5 76.3)">15</text>
<text x="238.6" y="75.7" transform="rotate(-90 238.6 75.7)">7</text>
<text x="241.2" y="76.3" transform="rotate(-90 241.2 76.3)">10</text>
<text x="243.7" y="75.7" transform="rotate(-90 243.7 75.7)">9</text>
<text x="248.8" y="75.7" transform="rotate(-90 248.8 75.7)">2</text>
<text x="251.3" y="75.7" transform="rotate(-90 251.3 75.7)">1</text>
<text x="256.4" y="76.3" transform="rotate(-90 256.4 76.3)">11</text>
<text x="258.9" y="76.3" transform="rotate(-90 258.9 76.3)">12</text>
<text x="261.5" y="76.3" transform="rotate(-90 261.5 76.3)">13</text>
<text x="264" y="76.3" transform="rotate(-90 264 76.3)">14</text>
<text x="37.4" y="79.9">15</text>
<text x="37.4" y="82.4">17</text>
<text x="59" y="79.9">16</text>
<text x="59" y="82.4">18</text>
<text x="37.4" y="85">19</text>
<text x="37.4" y="87.5">21</text>
<text x="59" y="85">20</text>
<text x="59" y="87.5">22</text>
<text x="121.9" y="85">20</text>
<text x="157.4" y="85">10</text>
<text x="174.5" y="85">8</text>
<text x="214.6" y="85">16</text>
<text x="227.9" y="85">8</text>
<text x="267.9" y="85">16</text>
<text x="37.4" y="90">23</text>
<text x="37.4" y="92.6">25</text>
<text x="37.4" y="95.1">27</text>
<text x="59" y="90">24</text>
<text x="59" y="92.6">26</text>
<text x="59" y="95.1">28</text>
<text x="128.1" y="96" transform="rotate(-90 128.1 96)">2</text>
<text x="130.7" y="96" transform="rotate(-90 130.7 96)">3</text>
<text x="133.2" y="96" transform="rotate(-90 133.2 96)">4</text>
<text x="135.8" y="96" transform="rotate(-90 135.8 96)">5</text>
<text x="138.3" y="96" transform="rotate(-90 138.3 96)">6</text>
<text x="140.8" y="96" transform="rotate(-90 140.8 96)">7</text>
<text x="143.4" y="96" transform="rotate(-90 143.4 96)">8</text>
<text x="145.9" y="96" transform="rotate(-90 145.9 96)">9</text>
<text x="151" y="96" transform="rotate(-90 151 96)">1</text>
<text x="203.1" y="96" transform="rotate(-90 203.1 96)">6</text>
<text x="205.6" y="96" transform="rotate(-90 205.6 96)">5</text>
<text x="208.1" y="96" transform="rotate(-90 208.1 96)">4</text>
<text x="210.7" y="96" transform="rotate(-90 210.7 96)">3</text>
<text x="256.4" y="96" transform="rotate(-90 256.4 96)">6</text>
<text x="258.9" y="96" transform="rotate(-90 258.9 96)">5</text>
<text x="261.5" y="96" transform="rotate(-90 261.5 96)">4</text>
<text x="264" y="96" transform="rotate(-90 264 96)">3</text>
<text x="37.4" y="97.7">29</text>
<text x="37.4" y="100.2">31</text>
<text x="59" y="97.7">30</text>
<text x="59" y="100.2">32</text>
<text x="153.5" y="96.6" transform="rotate(-90 153.5 96.6)">19</text>
<text x="37.4" y="102.7">33</text>
<text x="37.4" y="105.3">35</text>
<text x="37.4" y="107.8">37</text>
<text x="59" y="102.7">34</text>
<text x="59" y="105.3">36</text>
<text x="59" y="107.8">38</text>
<text x="37.4" y="110.4">39</text>
<text x="37.4" y="112.9">41</text>
<text x="59" y="110.4">40</text>
<text x="59" y="112.9">42</text>
<text x="37.4" y="115.4">43</text>
<text x="37.4" y="118">45</text>
<text x="59" y="115.4">44</text>
<text x="59" y="118">46</text>
<text x="37.4" y="120.5">47</text>
<text x="37.4" y="123.1">49</text>
<text x="37.4" y="125.6">51</text>
<text x="59" y="120.5">48</text>
<text x="59" y="123.1">50</text>
<text x="59" y="125.6">52</text>
<text x="37.4" y="128.1">53</text>
<text x="37.4" y="130.7">55</text>
<text x="59" y="128.1">54</text>
<text x="59" y="130.7">56</text>
<text x="37.4" y="133.2">57</text>
<text x="37.4" y="135.8">59</text>
<text x="59" y="133.2">58</text>
<text x="59" y="135.8">60</text>
</g>
</svg>
